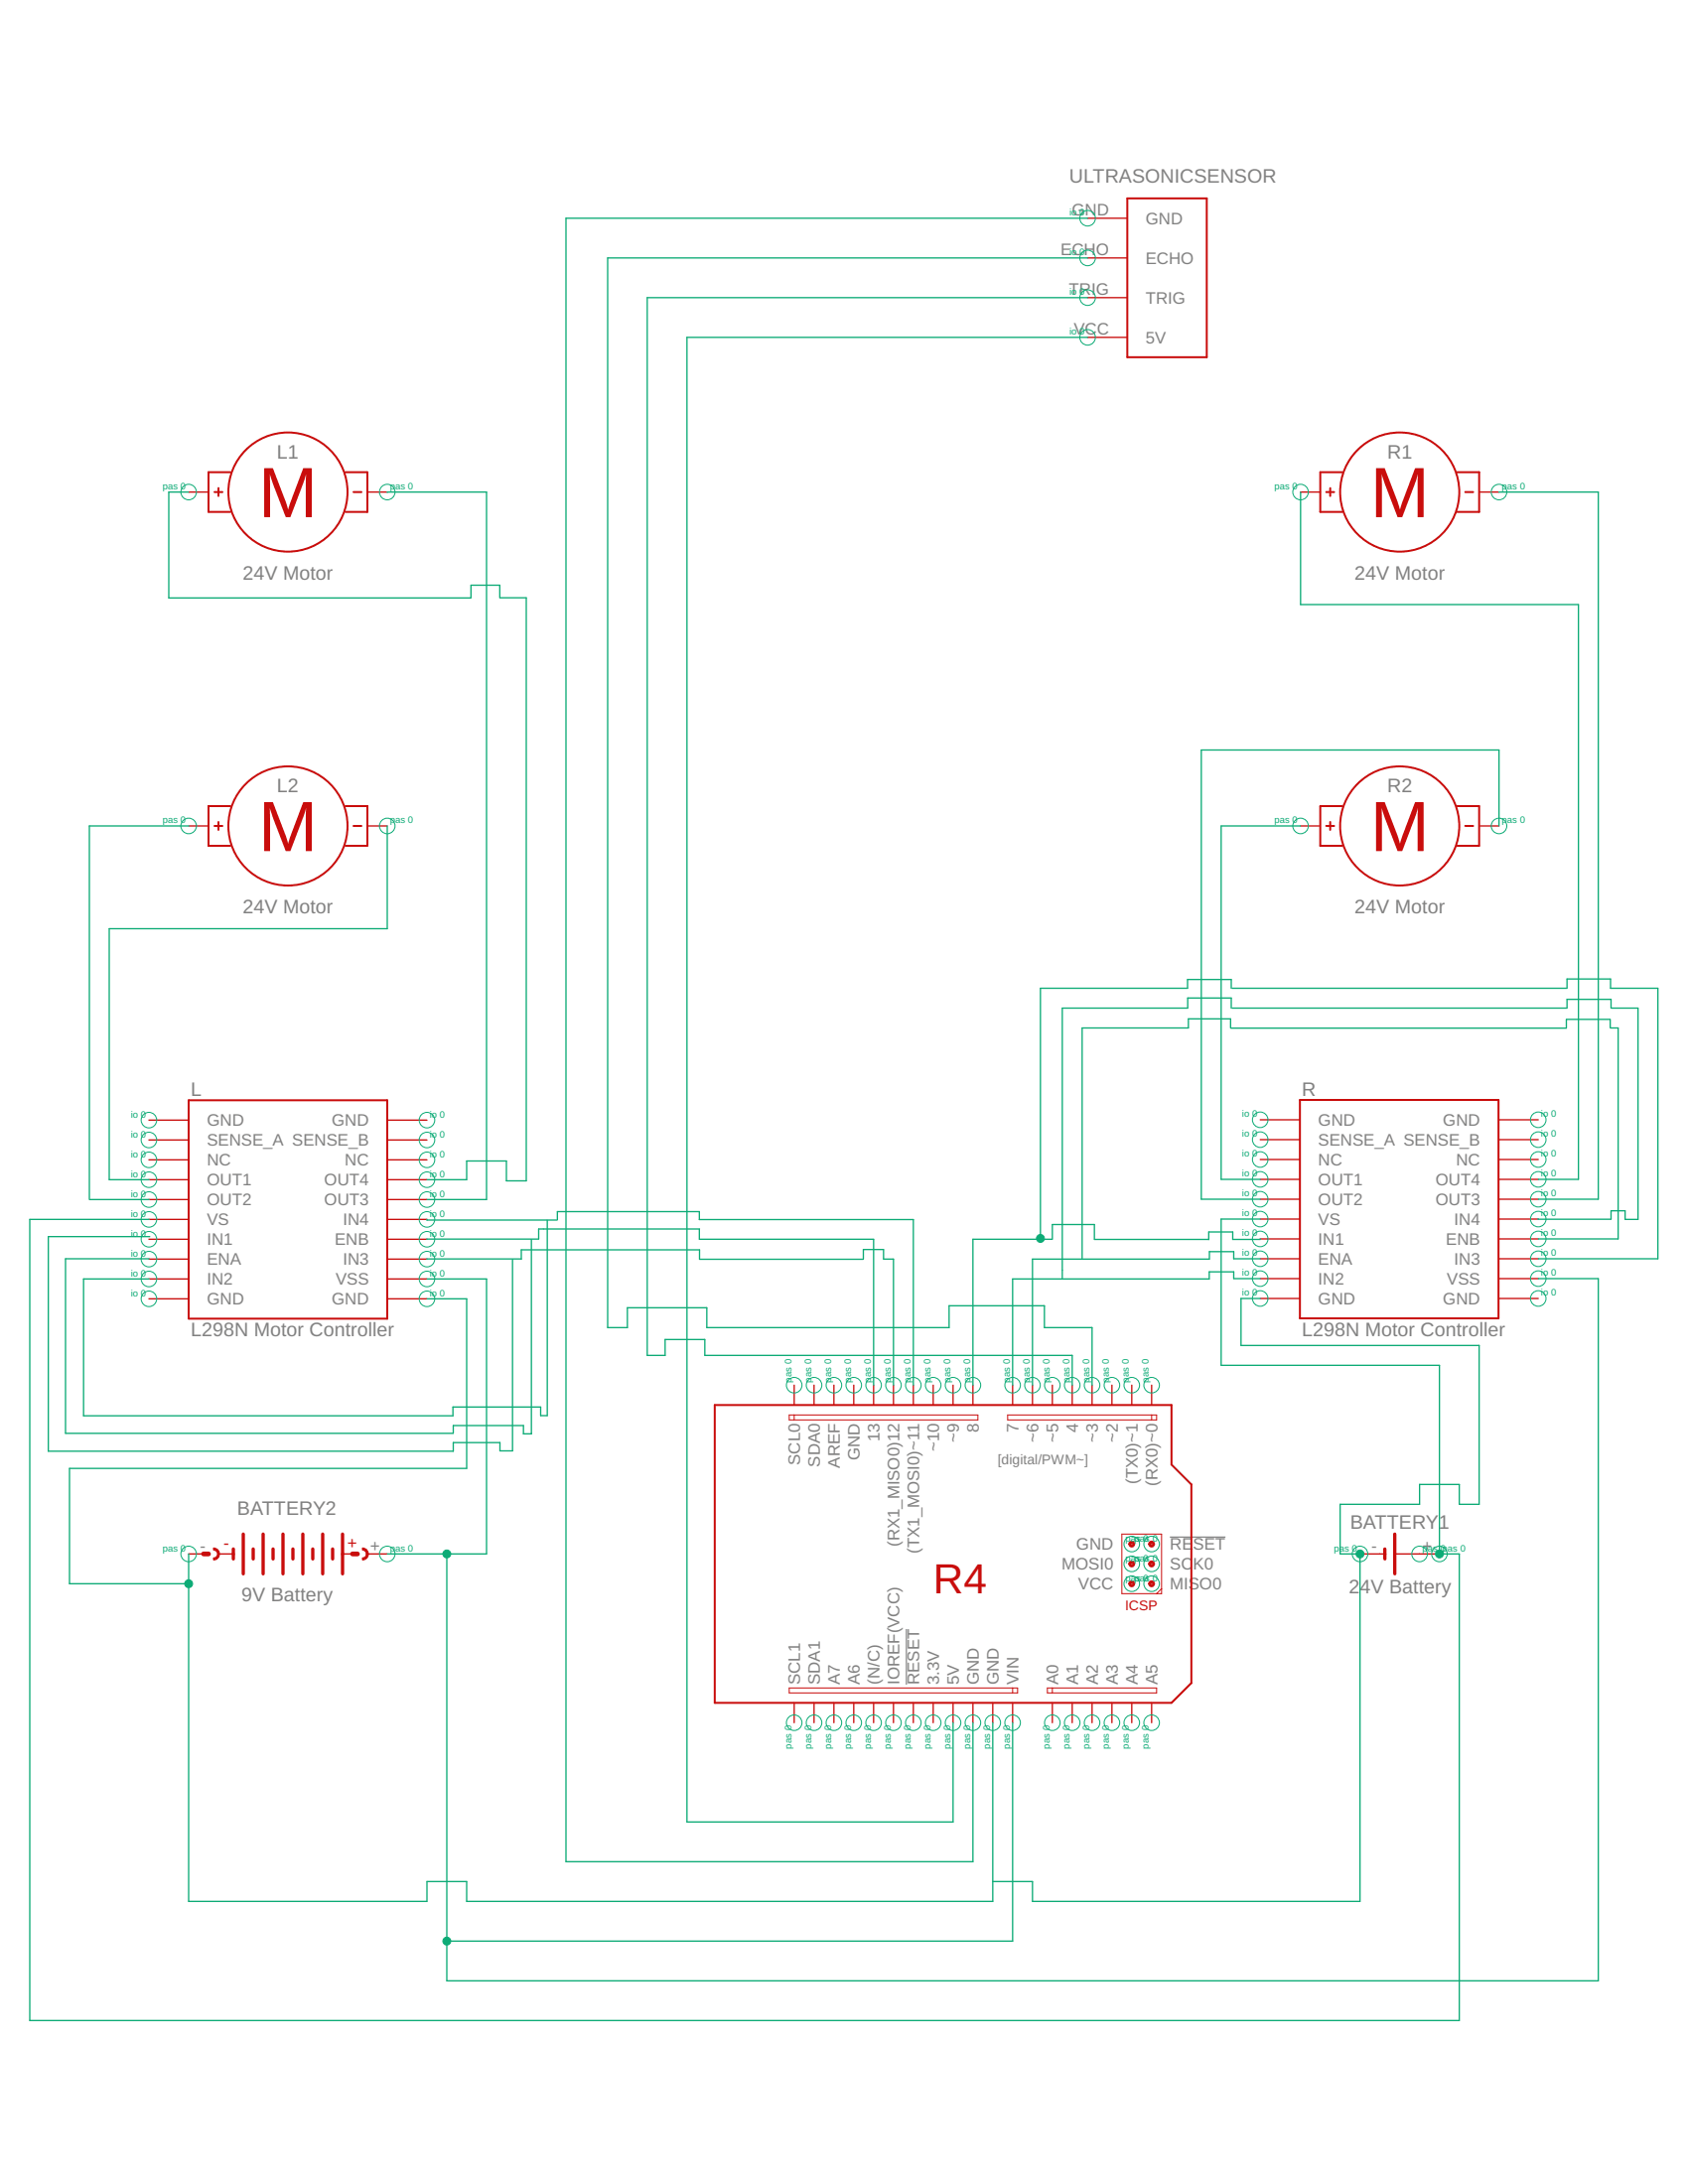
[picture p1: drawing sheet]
<svg xmlns="http://www.w3.org/2000/svg" width="216mm" height="279mm" viewBox="0 0 216 279" stroke-linecap="round" stroke-linejoin="round" font-family="sans-serif">
<path d="M149.6 196.6h7.1M115.9 208.4v7.1" fill="none" stroke="#808080" stroke-width=".15"/>
<g fill="none" stroke="#c90d0c" stroke-width=".17">
<path d="M139.1 27.9h5.1M139.1 33h5.1M139.1 38.1h5.1M139.1 43.2h5.1M24.1 62.9h2.6M47 62.9h2.5M166.3 62.9h2.6M189.2 62.9h2.5M24.1 105.7h2.6M47 105.7h2.5M166.3 105.7h2.6M189.2 105.7h2.5"/>
<path d="M19 143.3h5.1M19 145.8h5.1M19 148.4h5.1M19 150.9h5.1M19 153.5h5.1M19 156h5.1M19 158.5h5.1M49.5 143.3h5.1M49.5 145.8h5.1M49.5 148.4h5.1M49.5 150.9h5.1M49.5 153.5h5.1"/>
<path d="M49.5 156h5.1M49.5 158.5h5.1M161.2 143.3h5.1M161.2 145.8h5.1M161.2 148.3h5.1M161.2 150.9h5.1M161.2 153.4h5.1M161.2 156h5.1M161.2 158.5h5.1M191.7 143.3h5M191.7 145.8h5M191.7 148.3h5"/>
<path d="M191.7 150.9h5M191.7 153.4h5M191.7 156h5M191.7 158.5h5M19 161.1h5.1M19 163.6h5.1M19 166.2h5.1M49.5 161.1h5.1M49.5 163.6h5.1M49.5 166.2h5.1M101.6 177.2v2.5M104.1 177.2v2.5"/>
<path d="M106.7 177.2v2.5M109.2 177.2v2.5M111.7 177.2v2.5M114.3 177.2v2.5M116.8 177.2v2.5M119.4 177.2v2.5M121.9 177.2v2.5M124.4 177.2v2.5M129.5 177.2v2.5M132.1 177.2v2.5M134.6 177.2v2.5M137.1 177.2v2.5"/>
<path d="M139.7 177.2v2.5M142.2 177.2v2.5M144.8 177.2v2.5M147.3 177.2v2.5M161.2 161h5.1M161.2 163.6h5.1M161.2 166.1h5.1M191.7 161h5M191.7 163.6h5M191.7 166.1h5M24.1 198.8h2.6M27.9 198.8h1.9"/>
<path d="M43.8 198.8h1.3M47 198.8h2.5M173.9 198.8h3.2M178.4 198.8h5.7M101.6 217.8v2.6M104.1 217.8v2.6M106.7 217.8v2.6M109.2 217.8v2.6M111.7 217.8v2.6M114.3 217.8v2.6M116.8 217.8v2.6M119.4 217.8v2.6"/>
<path d="M121.9 217.8v2.6M124.4 217.8v2.6M127 217.8v2.6M129.5 217.8v2.6M134.6 217.8v2.6M137.1 217.8v2.6M139.7 217.8v2.6M142.2 217.8v2.6M144.8 217.8v2.6M147.3 217.8v2.6"/>
</g>
<g fill="none" stroke="#c90d0c" stroke-width=".25">
<path d="M144.2 25.4h10.1v20.3h-10.1zM27.4 62.9h1M27.9 62.4v1.1M29.5 60.4h-2.8v5.1h2.8M44.2 60.4h2.8v5.1h-2.8M45.2 62.9h1M169.6 62.9h1M170.1 62.4v1.1M171.7 60.4h-2.8v5.1h2.8M186.4 60.4h2.8v5.1h-2.8M187.4 62.9h1M27.4 105.7h1"/>
<path d="M27.9 105.2v1M29.5 103.1h-2.8v5.1h2.8M44.2 103.1h2.8v5.1h-2.8M45.2 105.7h1M169.6 105.7h1M170.1 105.2v1M171.7 103.1h-2.8v5.1h2.8M186.4 103.1h2.8v5.1h-2.8M187.4 105.7h1M24.1 140.8h25.4v27.9h-25.4zM166.3 140.7h25.4v28h-25.4zM91.4 179.7h58.4v7.7l2.6 2.5v25.4l-2.6 2.5h-58.4z"/>
<circle cx="36.8" cy="63" r="7.6"/>
<circle cx="179" cy="63" r="7.6"/>
<circle cx="36.8" cy="105.7" r="7.6"/>
<circle cx="179" cy="105.7" r="7.6"/>
</g>
<path d="M100.9 181h24.2v.7h-24.2zM101.6 181v.7M128.9 181h19v.7h-19zM143.5 196.3h5.1v7.6h-5.1zM147.3 181v.7M100.9 215.9h29.3v.7h-29.3zM129.5 215.9v.7M134 215.9h13.9v.7h-13.9zM134.6 215.9v.7M148.6 203.2l-.7 .7" fill="none" stroke="#c90d0c" stroke-width=".13"/>
<g fill="#c90d0c" stroke="#c90d0c" stroke-width=".13">
<path d="M144.4 197.3a.38 .38 0 0 1 .6 0 .38 .38 0 0 1-.1 .6 .38 .38 0 0 1-.5-.4h.2a.12 .12 0 0 1 .2-.1 .12 .12 0 0 1 .1 .2 .12 .12 0 0 1-.2 0l-.3-.1z" fill-rule="evenodd"/>
<path d="M147 197.3a.38 .38 0 0 1 .6 0 .38 .38 0 0 1-.2 .6 .38 .38 0 0 1-.5-.4h.3a.12 .12 0 0 1 .1-.1 .12 .12 0 0 1 .1 .2 .12 .12 0 0 1-.2 0l-.3-.1z" fill-rule="evenodd"/>
<path d="M144.4 199.9a.38 .38 0 0 1 .6-.1 .38 .38 0 0 1-.1 .6 .38 .38 0 0 1-.5-.3h.2a.14 .14 0 0 1 .2-.2 .12 .12 0 0 1 .1 .2 .12 .12 0 0 1-.2 0h-.3z" fill-rule="evenodd"/>
<path d="M147 199.9a.38 .38 0 0 1 .6-.1 .38 .38 0 0 1-.2 .6 .38 .38 0 0 1-.5-.3h.3a.12 .12 0 0 1 .1-.2 .12 .12 0 0 1 .1 .2 .12 .12 0 0 1-.2 0h-.3z" fill-rule="evenodd"/>
<path d="M144.4 202.4a.38 .38 0 0 1 .6-.1 .38 .38 0 0 1-.1 .6 .38 .38 0 0 1-.5-.3h.2a.12 .12 0 0 1 .2-.1 .12 .12 0 0 1 .1 .2 .12 .12 0 0 1-.2 0l-.3-.1z" fill-rule="evenodd"/>
<path d="M147 202.4a.38 .38 0 0 1 .6-.1 .38 .38 0 0 1-.2 .6 .38 .38 0 0 1-.5-.3h.3a.12 .12 0 0 1 .1-.1 .12 .12 0 0 1 .1 .2 .12 .12 0 0 1-.2 0l-.3-.1z" fill-rule="evenodd"/>
<path d="M46.4 198a.76 .76 0 0 1 .7 .8 .76 .76 0 0 1-.7 .8v-.3a.51 .51 0 0 0 .4-.5 .51 .51 0 0 0-.4-.5z" fill-rule="evenodd"/>
<path d="M27.3 198a.76 .76 0 0 1 .8 .8 .76 .76 0 0 1-.8 .8v-.3a.51 .51 0 0 0 .5-.5 .51 .51 0 0 0-.5-.5z" fill-rule="evenodd"/>
</g>
<g fill="none" stroke="#c90d0c" stroke-width=".42">
<path d="M29.8 198.2v1.2M31.1 196.3v5M32.4 198.2v1.2M33.7 196.3v5M34.9 198.2v1.2M36.2 196.3v5M37.5 198.2v1.2M38.7 196.3v5M40 198.2v1.2M41.3 196.3v5M42.5 198.2v1.2M43.8 196.3v5"/>
<path d="M177.1 198.2v1.2M178.4 196.3v5"/>
</g>
<path d="M26 198.8h.7M45.1 198.8h.6" fill="none" stroke="#c90d0c" stroke-width=".61"/>
<g fill="none" stroke="#0dab76" stroke-width=".13">
<circle cx="139.1" cy="27.9" r=".99"/>
<circle cx="139.1" cy="33" r=".99"/>
<circle cx="139.1" cy="38.1" r=".99"/>
<circle cx="139.1" cy="43.2" r=".99"/>
<circle cx="24.1" cy="62.9" r=".99"/>
<circle cx="49.5" cy="62.9" r=".99"/>
<circle cx="166.3" cy="62.9" r=".99"/>
<circle cx="191.7" cy="62.9" r=".99"/>
<circle cx="24.1" cy="105.7" r=".99"/>
<circle cx="49.5" cy="105.7" r=".99"/>
<circle cx="166.3" cy="105.7" r=".99"/>
<circle cx="191.7" cy="105.7" r=".99"/>
<circle cx="19" cy="150.9" r=".99"/>
<circle cx="19" cy="145.8" r=".99"/>
<circle cx="19" cy="153.5" r=".99"/>
<circle cx="19" cy="156" r=".99"/>
<circle cx="19" cy="143.3" r=".99"/>
<circle cx="19" cy="148.4" r=".99"/>
<circle cx="19" cy="158.5" r=".99"/>
<circle cx="54.6" cy="153.5" r=".99"/>
<circle cx="54.6" cy="156" r=".99"/>
<circle cx="54.6" cy="148.4" r=".99"/>
<circle cx="54.6" cy="145.8" r=".99"/>
<circle cx="54.6" cy="158.5" r=".99"/>
<circle cx="54.6" cy="150.9" r=".99"/>
<circle cx="54.6" cy="143.3" r=".99"/>
<circle cx="161.2" cy="153.4" r=".99"/>
<circle cx="161.2" cy="148.3" r=".99"/>
<circle cx="161.2" cy="143.3" r=".99"/>
<circle cx="161.2" cy="145.8" r=".99"/>
<circle cx="161.2" cy="156" r=".99"/>
<circle cx="161.2" cy="158.5" r=".99"/>
<circle cx="161.2" cy="150.9" r=".99"/>
<circle cx="196.7" cy="148.3" r=".99"/>
<circle cx="196.7" cy="158.5" r=".99"/>
<circle cx="196.7" cy="153.4" r=".99"/>
<circle cx="196.7" cy="145.8" r=".99"/>
<circle cx="196.7" cy="156" r=".99"/>
<circle cx="196.7" cy="150.9" r=".99"/>
<circle cx="196.7" cy="143.3" r=".99"/>
<circle cx="19" cy="166.2" r=".99"/>
<circle cx="19" cy="161.1" r=".99"/>
<circle cx="19" cy="163.6" r=".99"/>
<circle cx="54.6" cy="166.2" r=".99"/>
<circle cx="54.6" cy="163.6" r=".99"/>
<circle cx="54.6" cy="161.1" r=".99"/>
<circle cx="101.6" cy="177.2" r=".99"/>
<circle cx="104.1" cy="177.2" r=".99"/>
<circle cx="106.7" cy="177.2" r=".99"/>
<circle cx="109.2" cy="177.2" r=".99"/>
<circle cx="111.7" cy="177.2" r=".99"/>
<circle cx="114.3" cy="177.2" r=".99"/>
<circle cx="116.8" cy="177.2" r=".99"/>
<circle cx="119.4" cy="177.2" r=".99"/>
<circle cx="121.9" cy="177.2" r=".99"/>
<circle cx="124.4" cy="177.2" r=".99"/>
<circle cx="129.5" cy="177.2" r=".99"/>
<circle cx="132.1" cy="177.2" r=".99"/>
<circle cx="134.6" cy="177.2" r=".99"/>
<circle cx="137.1" cy="177.2" r=".99"/>
<circle cx="139.7" cy="177.2" r=".99"/>
<circle cx="142.2" cy="177.2" r=".99"/>
<circle cx="144.8" cy="177.2" r=".99"/>
<circle cx="147.3" cy="177.2" r=".99"/>
<circle cx="161.2" cy="161" r=".99"/>
<circle cx="161.2" cy="163.6" r=".99"/>
<circle cx="161.2" cy="166.1" r=".99"/>
<circle cx="196.7" cy="163.6" r=".99"/>
<circle cx="196.7" cy="161" r=".99"/>
<circle cx="196.7" cy="166.1" r=".99"/>
<circle cx="24.1" cy="198.8" r=".99"/>
<circle cx="49.5" cy="198.8" r=".99"/>
<circle cx="144.8" cy="197.5" r=".99"/>
<circle cx="147.3" cy="197.5" r=".99"/>
<circle cx="173.9" cy="198.8" r=".99"/>
<circle cx="181.6" cy="198.8" r=".99"/>
<circle cx="184.1" cy="198.8" r=".99"/>
<circle cx="144.8" cy="202.6" r=".99"/>
<circle cx="144.8" cy="200.1" r=".99"/>
<circle cx="147.3" cy="200.1" r=".99"/>
<circle cx="147.3" cy="202.6" r=".99"/>
<circle cx="101.6" cy="220.4" r=".99"/>
<circle cx="104.1" cy="220.4" r=".99"/>
<circle cx="106.7" cy="220.4" r=".99"/>
<circle cx="109.2" cy="220.4" r=".99"/>
<circle cx="111.7" cy="220.4" r=".99"/>
<circle cx="114.3" cy="220.4" r=".99"/>
<circle cx="116.8" cy="220.4" r=".99"/>
<circle cx="119.4" cy="220.4" r=".99"/>
<circle cx="121.9" cy="220.4" r=".99"/>
<circle cx="124.4" cy="220.4" r=".99"/>
<circle cx="127" cy="220.4" r=".99"/>
<circle cx="129.5" cy="220.4" r=".99"/>
<circle cx="134.6" cy="220.4" r=".99"/>
<circle cx="137.1" cy="220.4" r=".99"/>
<circle cx="139.7" cy="220.4" r=".99"/>
<circle cx="142.2" cy="220.4" r=".99"/>
<circle cx="144.8" cy="220.4" r=".99"/>
<circle cx="147.3" cy="220.4" r=".99"/>
</g>
<g fill="none" stroke="#0dab76" stroke-width=".17">
<path d="M139.1 27.9h-66.7v210.3h52v-17.8M139.1 38.1h-56.3v135.3h2.3v-2h5v2h47v3.8M139.1 33h-61.4v136.8h2.5v-2.5h10.2v2.5h31v-2.8h12.2v2.8h6.1v7.4M139.1 43.2h-51.2v189.9h34v-12.7M24.1 62.9h-2.5v13.6h38.6M49.6 63l12.6-.1v90.6h-7.6M60.2 76.4v-1.5h3.7v1.6M63.9 76.5h3.4v74.6h-2.5v-2.6h-5.1v2.4h-5.1M166.3 62.9v14.4h35.6v73.6h-5.2M191.7 62.9h12.7v90.5h-7.7M24.1 105.7h-12.7v47.7M49.5 105.7v13.1h-35.5v32.1h5"/>
<path d="M166.3 105.7h-10.1v45.2h5M191.7 105.7v-9.8h-38.1v57.5h7.6M151.9 129h-16v34.5M151.9 126.4h-18.8v32M151.9 126.4v-1.1h5.6v1.1M151.9 129v-1.3h5.6v1.3M152 131.5v-1.2h5.4v1.2M152 131.5h-13.6v29.5M157.4 131.5h42.9M157.6 129h42.8M157.6 126.4h42.8M200.3 130.4v1.1"/>
<path d="M200.4 130.4h5.5M200.4 126.4v-1.2h5.6v1.2h6v34.6h-15.3M200.4 128.9v-1.1h5.7v1.2M206 130.4v1M206 131.5h1v27h-10.3M206.1 129h3.4v27h-1.6v-1.1h-1.8v1.1M11.4 153.5h7.6M19.2 158.2h-13v27.5h51.8v-1.1h5.9v1h1.7v-24.5M54.6 158.5h14.3M54.6 156v.1h16.6M54.6 158.5h.1M68 158.6v24.8h-1v-1h-9v.9"/>
<path d="M70 156.1v25h-.8M71.3 156.1v-1.1h18.2v1h27.3v21.2M89.5 157.2v1.3h22.2v18.7M89.5 157.2h-20.6v1.3M154.6 158.6h-14.6v-1.9h-5.4v1.8h-10.2v18.7M161.2 156h-5v18.7h27.9v24.1h2.5v59.7h-182.8v-102.5h15.2M161.2 158.5l-3.5 .1v-1h-3.1v1M196.7 156h9.4M19 163.6h-8.3v17.5h47.2v-1.1h11.3v1.1M19.1 161h-10.7v22.4h49.6M54.6 163.6h7.6v35.2h-12.7M54.6 161.1h12.1"/>
<path d="M54.6 166.2h5.1v21.7h-50.8v14.7h15.2M54.6 161.1h.1M66.7 161.1v-1.2h22.8v1.2M89.5 161.1h20.9M110.4 161.1v-1.2h2.6v1.2h1.3v16.1M154.6 163.6h-25.1v13.6M157.8 163.6v-.9h-3.1v.9M157.8 163.6h3.4M161.2 166.1h-2.5v6h30.5v20.3h-2.6v-2.5h-5v2.5h-10.2v6.4h2.5v44.4h-41.8v-2.5h-5.1M161.2 161h-3.4v-.9h-3.1v1h-22.6v16.1M196.7 163.6h7.7v89.8h-147.3v-54.6M24.1 198.8v44.4h30.5v-2.5h5.1v2.5h67.3v-22.8"/>
<path d="M129.5 220.4v27.9h-72.4"/>
</g>
<g fill="#0dab76" stroke="#0dab76" stroke-width=".13">
<circle cx="57.1" cy="198.8" r=".51"/>
<circle cx="57.1" cy="248.3" r=".51"/>
<circle cx="173.9" cy="198.8" r=".51"/>
<circle cx="24.1" cy="202.6" r=".51"/>
<circle cx="184.1" cy="198.8" r=".51"/>
<circle cx="133.1" cy="158.4" r=".51"/>
</g>
<g font-size="9.1" fill="#c90d0c">
<text x="33" y="66.2">M</text>
<text x="175.2" y="66.2">M</text>
<text x="33" y="108.9">M</text>
<text x="175.2" y="108.9">M</text>
</g>
<text font-size="5.4" fill="#c90d0c" x="119.4" y="203.9">R4</text>
<g font-size="2.5" fill="#808080">
<text x="136.8" y="23.4">ULTRASONICSENSOR</text>
<text x="35.4" y="58.6">L1</text>
<text x="177.4" y="58.6">R1</text>
<text x="31.1" y="74.1">24V Motor</text>
<text x="173.3" y="74.1">24V Motor</text>
<text x="35.4" y="101.3">L2</text>
<text x="177.4" y="101.3">R2</text>
<text x="31.1" y="116.8">24V Motor</text>
<text x="173.3" y="116.8">24V Motor</text>
<text x="24.4" y="140.3">L</text>
<text x="166.5" y="140.2">R</text>
<text x="24.4" y="171">L298N Motor Controller</text>
<text x="166.5" y="170.9">L298N Motor Controller</text>
<text x="30.4" y="193.8">BATTERY2</text>
<text x="172.7" y="195.6">BATTERY1</text>
<text x="172.5" y="203.9">24V Battery</text>
<text x="30.9" y="204.9">9V Battery</text>
</g>
<g font-size="2.1" fill="#808080">
<text x="137.1" y="27.6">GND</text>
<text x="146.5" y="28.7">GND</text>
<text x="135.7" y="32.6">ECHO</text>
<text x="146.5" y="33.8">ECHO</text>
<text x="136.7" y="37.7">TRIG</text>
<text x="146.5" y="38.8">TRIG</text>
<text x="137.3" y="42.8">VCC</text>
<text x="146.5" y="43.9">5V</text>
<text x="26.5" y="144.1">GND</text>
<text x="26.5" y="146.6">SENSE_A SENSE_B</text>
<text x="26.5" y="149.1">NC</text>
<text x="42.4" y="144.1">GND</text>
<text x="44.1" y="149.1">NC</text>
<text x="168.6" y="144">GND</text>
<text x="168.6" y="146.6">SENSE_A SENSE_B</text>
<text x="168.6" y="149.1">NC</text>
<text x="184.6" y="144">GND</text>
<text x="186.2" y="149.1">NC</text>
<text x="26.5" y="151.7">OUT1</text>
<text x="26.5" y="154.2">OUT2</text>
<text x="41.5" y="154.2">OUT3</text>
<text x="41.5" y="151.7">OUT4</text>
<text x="168.6" y="151.6">OUT1</text>
<text x="168.6" y="154.2">OUT2</text>
<text x="183.6" y="154.2">OUT3</text>
<text x="183.6" y="151.6">OUT4</text>
<text x="26.5" y="156.8">VS</text>
<text x="26.5" y="159.3">IN1</text>
<text x="26.5" y="161.8">ENA</text>
<text x="42.8" y="159.3">ENB</text>
<text x="43.9" y="161.8">IN3</text>
<text x="43.9" y="156.8">IN4</text>
<text x="168.6" y="156.7">VS</text>
<text x="168.6" y="159.3">IN1</text>
<text x="168.6" y="161.8">ENA</text>
<text x="184.9" y="159.3">ENB</text>
<text x="186" y="161.8">IN3</text>
<text x="186" y="156.7">IN4</text>
<text x="26.5" y="164.4">IN2</text>
<text x="26.5" y="166.9">GND</text>
<text x="42.4" y="166.9">GND</text>
<text x="42.9" y="164.4">VSS</text>
<text x="168.6" y="164.3">IN2</text>
<text x="168.6" y="166.9">GND</text>
<text x="184.6" y="166.9">GND</text>
<text x="185.1" y="164.3">VSS</text>
<text x="112.5" y="184.5" transform="rotate(-90 112.5 184.5)">13</text>
<text x="120.1" y="185.7" transform="rotate(-90 120.1 185.7)">~10</text>
<text x="122.7" y="184.5" transform="rotate(-90 122.7 184.5)">~9</text>
<text x="125.2" y="183.3" transform="rotate(-90 125.2 183.3)">8</text>
<text x="130.3" y="183.3" transform="rotate(-90 130.3 183.3)">7</text>
<text x="132.8" y="184.5" transform="rotate(-90 132.8 184.5)">~6</text>
<text x="135.4" y="184.5" transform="rotate(-90 135.4 184.5)">~5</text>
<text x="137.9" y="183.3" transform="rotate(-90 137.9 183.3)">4</text>
<text x="140.4" y="184.5" transform="rotate(-90 140.4 184.5)">~3</text>
<text x="143" y="184.5" transform="rotate(-90 143 184.5)">~2</text>
<text x="102.3" y="187.4" transform="rotate(-90 102.3 187.4)">SCL0</text>
<text x="104.9" y="187.7" transform="rotate(-90 104.9 187.7)">SDA0</text>
<text x="107.4" y="187.8" transform="rotate(-90 107.4 187.8)">AREF</text>
<text x="110" y="186.9" transform="rotate(-90 110 186.9)">GND</text>
<text x="145.5" y="189.9" transform="rotate(-90 145.5 189.9)">(TX0)~1</text>
<text x="148.1" y="190.1" transform="rotate(-90 148.1 190.1)">(RX0)~0</text>
<text x="115" y="197.9" transform="rotate(-90 115 197.9)">(RX1_MISO0)12</text>
<text x="25.6" y="198.4">-</text>
<text x="47.3" y="198.4">+</text>
<text x="117.6" y="198.7" transform="rotate(-90 117.6 198.7)">(TX1_MOSI0)~11</text>
<text x="135.8" y="200.8">MOSI0</text>
<text x="137.7" y="198.3">GND</text>
<text x="137.9" y="203.4">VCC</text>
<text x="149.6" y="198.3">RE</text>
<text x="149.6" y="200.8">SC</text>
<text x="149.6" y="203.4">MISO0</text>
<text x="152.6" y="198.3">SET</text>
<text x="152.6" y="200.8">K0</text>
<text x="175.4" y="198.4">-</text>
<text x="181.9" y="198.4">+</text>
<text x="102.3" y="215.5" transform="rotate(-90 102.3 215.5)">SCL1</text>
<text x="104.9" y="215.5" transform="rotate(-90 104.9 215.5)">SDA1</text>
<text x="107.4" y="215.5" transform="rotate(-90 107.4 215.5)">A7</text>
<text x="110" y="215.5" transform="rotate(-90 110 215.5)">A6</text>
<text x="112.5" y="215.5" transform="rotate(-90 112.5 215.5)">(N/C)</text>
<text x="115" y="215.5" transform="rotate(-90 115 215.5)">IOREF(VCC)</text>
<text x="117.6" y="215.5" transform="rotate(-90 117.6 215.5)">RESET</text>
<text x="120.1" y="215.5" transform="rotate(-90 120.1 215.5)">3.3V</text>
<text x="122.7" y="215.5" transform="rotate(-90 122.7 215.5)">5V</text>
<text x="125.2" y="215.5" transform="rotate(-90 125.2 215.5)">GND</text>
<text x="127.7" y="215.5" transform="rotate(-90 127.7 215.5)">GND</text>
<text x="130.3" y="215.5" transform="rotate(-90 130.3 215.5)">VIN</text>
<text x="135.4" y="215.5" transform="rotate(-90 135.4 215.5)">A0</text>
<text x="137.9" y="215.5" transform="rotate(-90 137.9 215.5)">A1</text>
<text x="140.4" y="215.5" transform="rotate(-90 140.4 215.5)">A2</text>
<text x="143" y="215.5" transform="rotate(-90 143 215.5)">A3</text>
<text x="145.5" y="215.5" transform="rotate(-90 145.5 215.5)">A4</text>
<text x="148.1" y="215.5" transform="rotate(-90 148.1 215.5)">A5</text>
</g>
<g font-size="2.1" fill="#c90d0c">
<text x="28.6" y="198.2">-</text>
<text x="44.4" y="198.2">+</text>
</g>
<text font-size="1.8" fill="#808080" x="127.6" y="187.4">[digital/PWM~]</text>
<text font-size="1.8" fill="#c90d0c" x="143.9" y="206">ICSP</text>
<g font-size="1.2" fill="#0dab76">
<text x="136.8" y="27.6">io 0</text>
<text x="136.8" y="32.6">io 0</text>
<text x="136.8" y="37.7">io 0</text>
<text x="136.8" y="42.8">io 0</text>
<text x="20.8" y="62.6">pas 0</text>
<text x="49.9" y="62.6">pas 0</text>
<text x="163" y="62.6">pas 0</text>
<text x="192.1" y="62.6">pas 0</text>
<text x="20.8" y="105.3">pas 0</text>
<text x="49.9" y="105.3">pas 0</text>
<text x="163" y="105.3">pas 0</text>
<text x="192.1" y="105.3">pas 0</text>
<text x="16.7" y="142.9">io 0</text>
<text x="55" y="142.9">io 0</text>
<text x="158.9" y="142.9">io 0</text>
<text x="197.1" y="142.9">io 0</text>
<text x="16.7" y="145.5">io 0</text>
<text x="16.7" y="148">io 0</text>
<text x="55" y="148">io 0</text>
<text x="55" y="145.5">io 0</text>
<text x="158.9" y="145.4">io 0</text>
<text x="158.9" y="148">io 0</text>
<text x="197.1" y="148">io 0</text>
<text x="197.1" y="145.4">io 0</text>
<text x="16.7" y="150.6">io 0</text>
<text x="16.7" y="153.1">io 0</text>
<text x="16.7" y="155.6">io 0</text>
<text x="55" y="155.6">io 0</text>
<text x="55" y="153.1">io 0</text>
<text x="55" y="150.6">io 0</text>
<text x="158.9" y="150.5">io 0</text>
<text x="158.9" y="153.1">io 0</text>
<text x="158.9" y="155.6">io 0</text>
<text x="197.1" y="155.6">io 0</text>
<text x="197.1" y="153.1">io 0</text>
<text x="197.1" y="150.5">io 0</text>
<text x="16.7" y="158.2">io 0</text>
<text x="16.7" y="160.7">io 0</text>
<text x="55" y="160.7">io 0</text>
<text x="55" y="158.2">io 0</text>
<text x="158.9" y="158.1">io 0</text>
<text x="158.9" y="160.7">io 0</text>
<text x="197.1" y="160.7">io 0</text>
<text x="197.1" y="158.1">io 0</text>
<text x="16.7" y="163.3">io 0</text>
<text x="16.7" y="165.8">io 0</text>
<text x="55" y="165.8">io 0</text>
<text x="55" y="163.3">io 0</text>
<text x="158.9" y="163.2">io 0</text>
<text x="158.9" y="165.8">io 0</text>
<text x="197.1" y="165.8">io 0</text>
<text x="197.1" y="163.2">io 0</text>
<text x="101.2" y="176.9" transform="rotate(-90 101.2 176.9)">pas 0</text>
<text x="103.8" y="176.9" transform="rotate(-90 103.8 176.9)">pas 0</text>
<text x="106.3" y="176.9" transform="rotate(-90 106.3 176.9)">pas 0</text>
<text x="108.8" y="176.9" transform="rotate(-90 108.8 176.9)">pas 0</text>
<text x="111.4" y="176.9" transform="rotate(-90 111.4 176.9)">pas 0</text>
<text x="113.9" y="176.9" transform="rotate(-90 113.9 176.9)">pas 0</text>
<text x="116.5" y="176.9" transform="rotate(-90 116.5 176.9)">pas 0</text>
<text x="119" y="176.9" transform="rotate(-90 119 176.9)">pas 0</text>
<text x="121.5" y="176.9" transform="rotate(-90 121.5 176.9)">pas 0</text>
<text x="124.1" y="176.9" transform="rotate(-90 124.1 176.9)">pas 0</text>
<text x="129.2" y="176.9" transform="rotate(-90 129.2 176.9)">pas 0</text>
<text x="131.7" y="176.9" transform="rotate(-90 131.7 176.9)">pas 0</text>
<text x="134.2" y="176.9" transform="rotate(-90 134.2 176.9)">pas 0</text>
<text x="136.8" y="176.9" transform="rotate(-90 136.8 176.9)">pas 0</text>
<text x="139.3" y="176.9" transform="rotate(-90 139.3 176.9)">pas 0</text>
<text x="141.9" y="176.9" transform="rotate(-90 141.9 176.9)">pas 0</text>
<text x="144.4" y="176.9" transform="rotate(-90 144.4 176.9)">pas 0</text>
<text x="146.9" y="176.9" transform="rotate(-90 146.9 176.9)">pas 0</text>
<text x="144" y="197.2">papsa0s 0</text>
<text x="20.8" y="198.4">pas 0</text>
<text x="49.9" y="198.4">pas 0</text>
<text x="144" y="199.7">papsa0s 0</text>
<text x="144" y="202.3">papsa0s 0</text>
<text x="170.6" y="198.4">pas 0</text>
<text x="181.9" y="198.4">pas</text>
<text x="184.2" y="198.4">0pas 0</text>
<text x="101.2" y="223.7" transform="rotate(-90 101.2 223.7)">pas 0</text>
<text x="103.8" y="223.7" transform="rotate(-90 103.8 223.7)">pas 0</text>
<text x="106.3" y="223.7" transform="rotate(-90 106.3 223.7)">pas 0</text>
<text x="108.8" y="223.7" transform="rotate(-90 108.8 223.7)">pas 0</text>
<text x="111.4" y="223.7" transform="rotate(-90 111.4 223.7)">pas 0</text>
<text x="113.9" y="223.7" transform="rotate(-90 113.9 223.7)">pas 0</text>
<text x="116.5" y="223.7" transform="rotate(-90 116.5 223.7)">pas 0</text>
<text x="119" y="223.7" transform="rotate(-90 119 223.7)">pas 0</text>
<text x="121.5" y="223.7" transform="rotate(-90 121.5 223.7)">pas 0</text>
<text x="124.1" y="223.7" transform="rotate(-90 124.1 223.7)">pas 0</text>
<text x="126.6" y="223.7" transform="rotate(-90 126.6 223.7)">pas 0</text>
<text x="129.2" y="223.7" transform="rotate(-90 129.2 223.7)">pas 0</text>
<text x="134.2" y="223.7" transform="rotate(-90 134.2 223.7)">pas 0</text>
<text x="136.8" y="223.7" transform="rotate(-90 136.8 223.7)">pas 0</text>
<text x="139.3" y="223.7" transform="rotate(-90 139.3 223.7)">pas 0</text>
<text x="141.9" y="223.7" transform="rotate(-90 141.9 223.7)">pas 0</text>
<text x="144.4" y="223.7" transform="rotate(-90 144.4 223.7)">pas 0</text>
<text x="146.9" y="223.7" transform="rotate(-90 146.9 223.7)">pas 0</text>
</g>
</svg>
